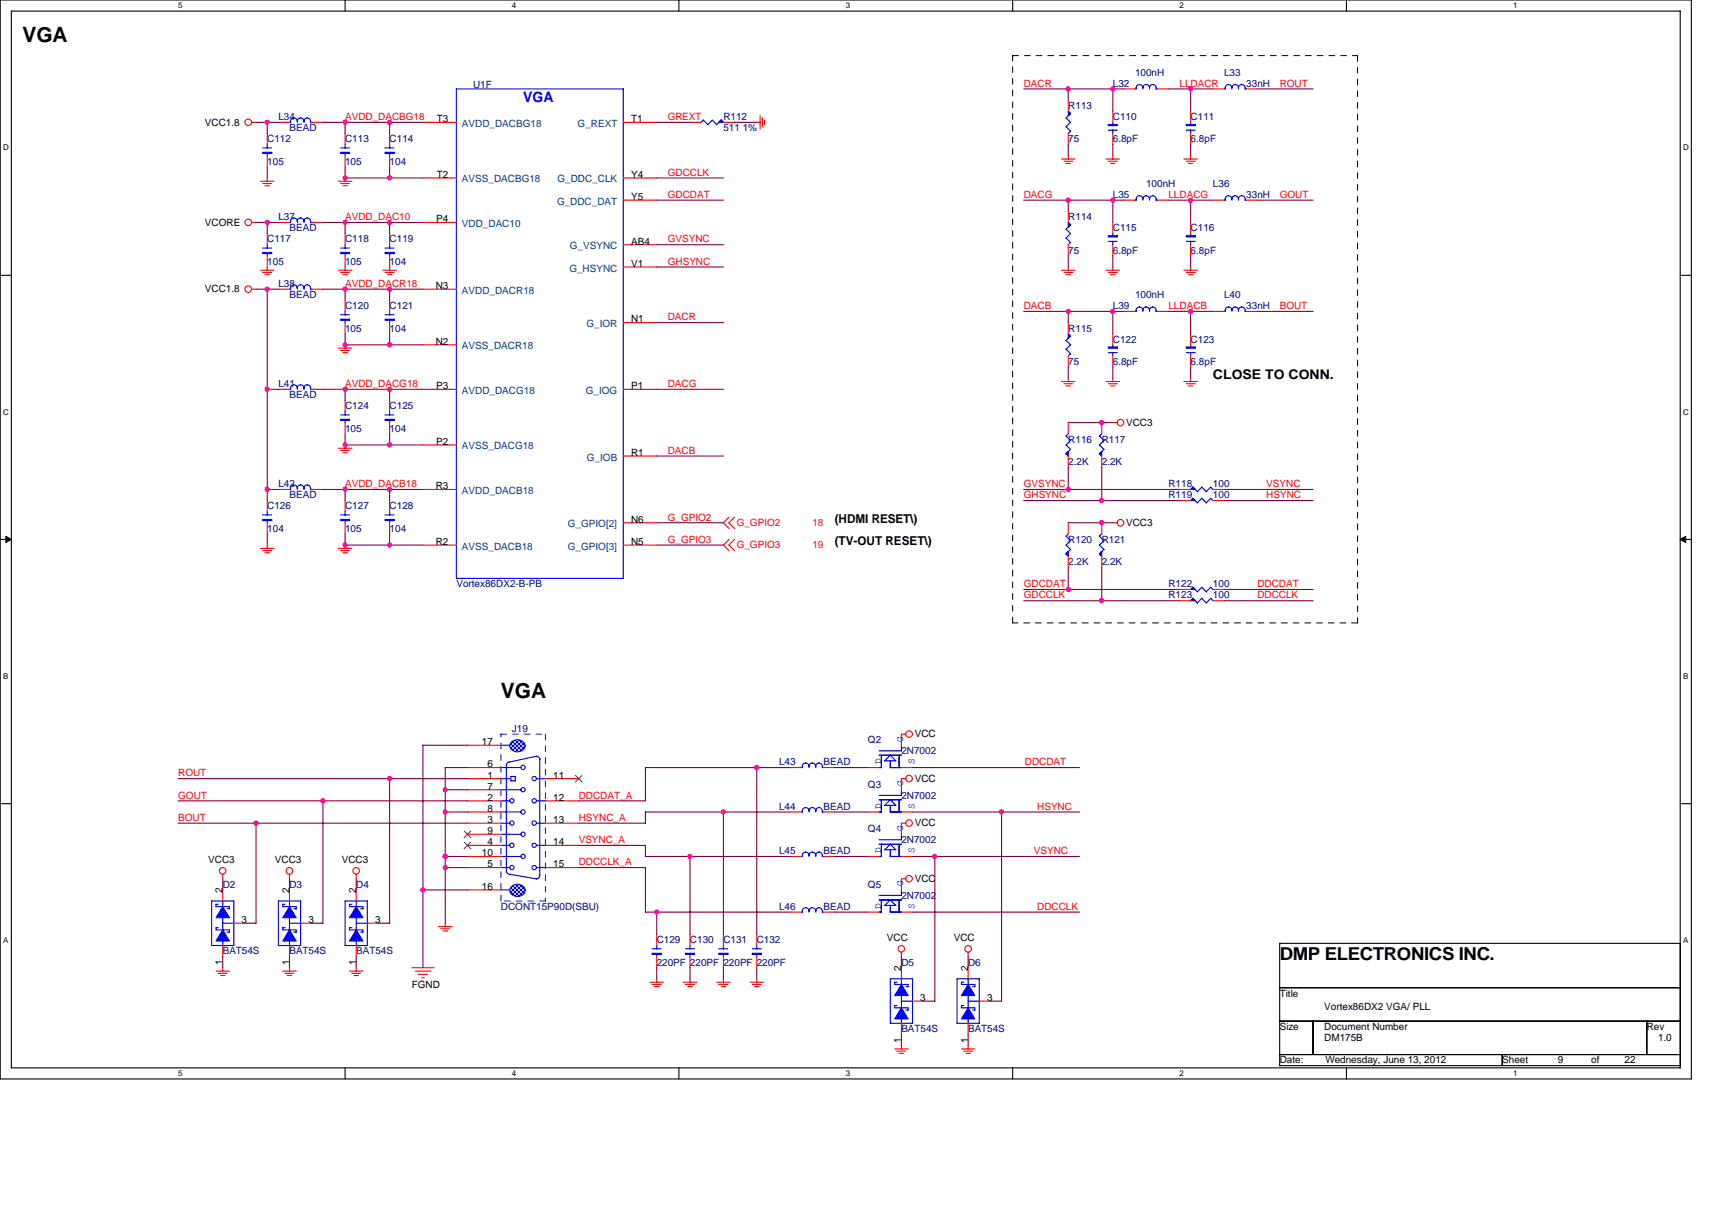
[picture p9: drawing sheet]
<svg xmlns="http://www.w3.org/2000/svg" width="297mm" height="210mm" viewBox="0 0 297 210" stroke-linecap="round" stroke-linejoin="round" font-family="sans-serif">
<path d="M0 0h293.5v187.2h-293.5zM2 1.9h289.5v183.4h-289.5z" fill="none" stroke="#000" stroke-width=".19"/>
<g fill="#fff">
<path d="M30.9 .2h.8v1.6h-.8z"/>
<path d="M30.9 185.5h.8v1.6h-.8z"/>
</g>
<path d="M59.9 0v1.9M59.9 185.3v1.9" fill="none" stroke="#000" stroke-width=".19"/>
<g fill="#fff">
<path d="M88.8 .2h.8v1.6h-.8z"/>
<path d="M88.8 185.5h.8v1.6h-.8z"/>
</g>
<path d="M117.8 0v1.9M117.8 185.3v1.9" fill="none" stroke="#000" stroke-width=".19"/>
<g fill="#fff">
<path d="M146.7 .2h.8v1.6h-.8z"/>
<path d="M146.7 185.5h.8v1.6h-.8z"/>
</g>
<path d="M175.7 0v1.9M175.7 185.3v1.9" fill="none" stroke="#000" stroke-width=".19"/>
<g fill="#fff">
<path d="M204.7 .2h.7v1.6h-.7z"/>
<path d="M204.7 185.5h.7v1.6h-.7z"/>
</g>
<path d="M233.6 0v1.9M233.6 185.3v1.9" fill="none" stroke="#000" stroke-width=".19"/>
<g fill="#fff">
<path d="M262.6 .2h.7v1.6h-.7z"/>
<path d="M262.6 185.5h.7v1.6h-.7z"/>
<path d="M.5 24.8h1v1.6h-1z"/>
<path d="M292 24.8h1v1.6h-1z"/>
<path d="M.5 70.7h1v1.5h-1z"/>
<path d="M292 70.7h1v1.5h-1z"/>
</g>
<path d="M0 47.8h2M291.5 47.8h2" fill="none" stroke="#000" stroke-width=".19"/>
<g fill="#fff">
<path d="M.5 116.5h.9v1.6h-.9z"/>
<path d="M292 116.5h.9v1.6h-.9z"/>
</g>
<path d="M0 93.6h2M291.5 93.6h2" fill="none" stroke="#000" stroke-width=".19"/>
<path d="M1 93.1l1 .5-1 .5zM291.5 93.6l1-.5v1z" fill="#000" stroke="#000" stroke-width=".17"/>
<g fill="#fff">
<path d="M.5 162.4h.9v1.5h-.9z"/>
<path d="M292 162.4h.9v1.5h-.9z"/>
</g>
<path d="M0 139.5h2M291.5 139.5h2M222 163.7h69.5v21.2h-69.5zM222 171.4h69.5M222 177.2h69.5M227.8 177.2v5.8M285.7 177.2v5.8M222 183h69.5M260.6 183v1.9" fill="none" stroke="#000" stroke-width=".19"/>
<path d="M175.7 9.7h59.8M235.5 9.7v98.4M175.7 108.1v-98.4M235.5 108.1h-59.8" fill="none" stroke="#000" stroke-width=".17" stroke-dasharray="1 1 1 1 1 1 1 1"/>
<g fill="none" stroke="#f00" stroke-width=".19">
<path d="M185.4 17.4v1.9M193.1 19.3v1.9M195 15.4h1.9M200.8 15.4h1.9M206.6 19.3v1.9M210.5 15.4h1.9M216.2 15.4h2M43.7 38.6h.7M43.7 21.2h.7M45.2 31.5h2.3M45.6 31.9h1.5M46 32.2h.8"/>
<path d="M46.4 23.2v1.9M46.4 27v2M46.4 30.9v.6M48.3 38.6h1.9M48.3 21.2h1.9M54.1 38.6h1.9M54.1 21.2h1.9M58.7 31.5h2.4M59.1 31.9h1.5M59.5 32.2h.8M59.9 23.2v1.9M59.9 27v2"/>
<path d="M59.9 30.9v.6M67.6 23.2v1.9M67.6 27v2M73.4 38.6h5.8M73.4 21.2h5.8M73.4 30.9h5.8M108.1 21.2h5.8M108.1 34.7h5.8M108.1 30.9h5.8M119.7 21.2h1.9M125.5 21.2h1.9M131.3 21.2h.6"/>
<path d="M131.9 20.1v2.3M132.3 20.4v1.6M132.6 20.8v.8M184.2 27.6h2.3M184.6 28h1.5M185 28.4h.7M185.4 23.2v1.9M185.4 27v.6M185.4 36.7v1.9M191.9 27.6h2.3M192.3 28h1.6M192.7 28.4h.8"/>
<path d="M193.1 23.2v1.9M193.1 27v.6M193.1 38.6v1.9M195 34.7h1.9M200.8 34.7h1.9M205.4 27.6h2.3M205.8 28h1.6M206.2 28.4h.8M206.6 23.2v1.9M206.6 27v.6M206.6 38.6v1.9M210.5 34.7h1.9"/>
<path d="M216.2 34.7h2M43.7 50.2h.7M45.2 46.9h2.3M45.6 47.3h1.5M46 47.7h.8M46.4 40.5v2M46.4 44.4v2.5M48.3 50.2h1.9M54.1 50.2h1.9M58.7 46.9h2.4M59.1 47.3h1.5M59.5 47.7h.8"/>
<path d="M59.9 40.5v2M59.9 44.4v2.5M59.9 52.1v1.9M59.9 56v1.9M59.9 59.8v.6M66.4 46.9h2.4M66.8 47.3h1.6M67.2 47.7h.8M67.6 40.5v2M67.6 44.4v2.5M67.6 52.1v1.9M67.6 56v1.9"/>
<path d="M73.4 50.2h5.8M73.4 59.8h5.8M108.1 42.5h5.8M108.1 46.3h5.8M108.1 56h5.8M184.2 46.9h2.3M184.6 47.3h1.5M185 47.7h.7M185.4 42.5v1.9M185.4 46.3v.6M185.4 56v1.9M191.9 46.9h2.3"/>
<path d="M192.3 47.3h1.6M192.7 47.7h.8M193.1 42.5v1.9M193.1 46.3v.6M193.1 57.9v1.9M195 54h1.9M200.8 54h1.9M205.4 46.9h2.3M205.8 47.3h1.6M206.2 47.7h.8M206.6 42.5v1.9M206.6 46.3v.6"/>
<path d="M206.6 57.9v1.9M210.5 54h1.9M216.2 54h2M48.3 67.6h1.9M54.1 67.6h1.9M58.7 60.4h2.4M58.7 77.8h2.4M59.1 60.8h1.5M59.1 78.2h1.5M59.5 61.2h.8M59.5 78.6h.8M59.9 69.5v1.9"/>
<path d="M59.9 73.3v2M59.9 77.2v.6M67.6 69.5v1.9M67.6 73.3v2M73.4 67.6h5.8M73.4 77.2h5.8M108.1 67.6h5.8M108.1 79.1h5.8M184.2 66.2h2.3M184.6 66.6h1.5M185 67h.7M185.4 61.8v1.9"/>
<path d="M185.4 65.6v.6M185.4 73.3v2M185.4 79.1v2M191.2 73.3v2M191.2 79.1v2M191.9 66.2h2.3M192.3 66.6h1.6M192.7 67h.8M193.1 73.3h.7M193.1 61.8v1.9M193.1 65.6v.6M205.4 66.2h2.3"/>
<path d="M205.8 66.6h1.6M206.2 67h.8M206.6 61.8v1.9M206.6 65.6v.6M45.2 95.2h2.3M45.6 95.5h1.5M46 95.9h.8M46.4 86.9v1.9M46.4 90.7v1.9M46.4 94.6v.6M48.3 84.9h1.9M54.1 84.9h1.9"/>
<path d="M58.7 95.2h2.4M59.1 95.5h1.5M59.5 95.9h.8M59.9 86.9v1.9M59.9 90.7v1.9M59.9 94.6v.6M67.6 86.9v1.9M67.6 90.7v1.9M73.4 84.9h5.8M73.4 94.6h5.8M108.1 90.7h5.8M108.1 94.6h5.8"/>
<path d="M126.5 89.7l-1 1 1 1M126.5 93.6l-1 1 1 1M127.5 89.7l-1 1 1 1M127.5 93.6l-1 1 1 1M185.4 90.7v1.9M185.4 96.5v1.9M191.2 90.7v1.9M191.2 96.5v1.9M193.1 90.7h.7M204.7 84.9h1.9M204.7 86.9h1.9M210.5 84.9h1.9"/>
<path d="M210.5 86.9h1.9M204.7 102.3h1.9M204.7 104.2h1.9M210.5 102.3h1.9M210.5 104.2h1.9M81.1 135.1h5.8M81.1 133.2h5.8M81.1 129.3h5.8M81.1 137.1h5.8M81.1 139h5.8M94.6 135.1h5.8M94.6 139h5.8"/>
<path d="M137.1 133.2h1.9M142.9 133.2h1.9M150.6 133.2h1.9M156.4 127.4h.8M156.4 135.1h.8M156.4 127.4v1.9M156.4 135.1v2M156.4 133.2h1.9M38.6 151.7v.8M38.6 154.4v2M50.2 151.7v.8M50.2 154.4v2"/>
<path d="M61.8 151.7v.8M61.8 154.4v2M81.1 142.9h5.8M81.1 140.9h5.8M81.1 144.8h5.8M81.1 146.7h5.8M81.1 148.6h5.8M81.1 154.4h5.8M81.1 150.6h5.8M94.6 142.9h5.8M94.6 146.7h5.8M94.6 150.6h5.8"/>
<path d="M137.1 140.9h1.9M137.1 158.3h1.9M137.1 148.6h1.9M142.9 140.9h1.9M142.9 158.3h1.9M142.9 148.6h1.9M150.6 140.9h1.9M150.6 158.3h1.9M150.6 148.6h1.9M156.4 142.9h.8M156.4 152.5h.8M156.4 142.9v1.9"/>
<path d="M156.4 152.5v1.9M156.4 140.9h1.9M156.4 158.3h1.9M156.4 148.6h1.9M37.5 168.5h2.3M37.8 168.9h1.6M38.3 169.3h.7M38.6 164.1v1.9M38.6 167.9v.7M40.6 160.2h1.9M49.1 168.5h2.3M49.4 168.9h1.6"/>
<path d="M49.8 169.3h.8M50.2 164.1v1.9M50.2 167.9v.7M52.2 160.2h1.9M60.6 168.5h2.4M61 168.9h1.6M61.4 169.3h.8M61.8 164.1v1.9M61.8 167.9v.7M63.7 160.2h2M71.5 167.9h3.9M72 168.5h2.8"/>
<path d="M72.6 169.1h1.6M73.2 169.7h.4M76.1 160.8h2.3M76.5 161.2h1.5M76.9 161.6h.8M77.3 160.2v.6M112.8 170.5h2.3M113.1 170.8h1.6M113.5 171.2h.8M113.9 162.2v1.9M113.9 166v1.9M113.9 169.9v.6"/>
<path d="M118.6 170.5h2.3M118.9 170.8h1.6M119.3 171.2h.8M119.7 162.2v1.9M119.7 166v1.9M119.7 169.9v.6M124.4 170.5h2.3M124.7 170.8h1.6M125.1 171.2h.8M125.5 162.2v1.9M125.5 166v1.9M125.5 169.9v.6"/>
<path d="M130.2 170.5h2.3M130.5 170.8h1.6M130.9 171.2h.8M131.3 162.2v1.9M131.3 166v1.9M131.3 169.9v.6M156.4 165.2v.8M156.4 167.9v2M156.4 177.6v1.9M158.3 173.7h1.9M168 165.2v.8M168 167.9v2"/>
<path d="M168 177.6v1.9M169.9 173.7h1.9M155.2 182h2.4M155.6 182.4h1.6M156 182.8h.8M156.4 181.5v.6M166.8 182h2.4M167.2 182.4h1.6M167.6 182.8h.8M168 181.5v.6"/>
<circle cx="43.1" cy="38.6" r=".57"/>
<circle cx="43.1" cy="21.2" r=".57"/>
<circle cx="43.1" cy="50.2" r=".57"/>
<circle cx="194.4" cy="73.3" r=".57"/>
<circle cx="194.4" cy="90.7" r=".57"/>
<circle cx="157.7" cy="135.1" r=".57"/>
<circle cx="157.7" cy="127.4" r=".57"/>
<circle cx="38.6" cy="151.1" r=".57"/>
<circle cx="50.2" cy="151.1" r=".57"/>
<circle cx="61.8" cy="151.1" r=".57"/>
<circle cx="157.7" cy="152.5" r=".57"/>
<circle cx="157.7" cy="142.8" r=".57"/>
<circle cx="156.4" cy="164.7" r=".57"/>
<circle cx="168" cy="164.7" r=".57"/>
</g>
<g fill="none" stroke="#00f" stroke-width=".19">
<path d="M79.2 15.4h28.9v85h-28.9zM185.4 19.3l.4 .4-.8 .8 .8 .8M198.3 15.2a.6 .6 0 0 0-.7-.5 .6 .6 0 0 0-.5 .8l-.2-.1M198.3 15.2a.58 .58 0 0 1 .6-.5 .58 .58 0 0 1 .5 .5M198.3 15.2v.2M199.4 15.2a.59 .59 0 0 1 .8-.5 .59 .59 0 0 1 .4 .8M199.4 15.2v.3M200.6 15.4h.2M213.7 15.2a.6 .6 0 0 0-.7-.5 .6 .6 0 0 0-.4 .8l-.2-.1M213.7 15.2a.57 .57 0 0 1 .6-.5 .57 .57 0 0 1 .6 .5M213.7 15.2v.2M214.9 15.2a.6 .6 0 0 1 .7-.5 .6 .6 0 0 1 .4 .8"/>
<path d="M214.9 15.2v.3M216 15.4h.2M45.6 25.7h1.5M46.4 25.1v.6M46.4 26.6v.5M50.2 38.6h.2M50.2 21.2h.2M50.4 38.4a.58 .58 0 0 1 .6-.6 .58 .58 0 0 1 .6 .6M50.4 38.4v.2M51.6 38.4a.58 .58 0 0 1 .6-.6 .58 .58 0 0 1 .5 .6 .57 .57 0 0 1 .6-.6 .57 .57 0 0 1 .6 .6M51.6 21a.6 .6 0 0 0-.7-.5 .6 .6 0 0 0-.5 .8M51.6 21a.58 .58 0 0 1 .6-.5 .58 .58 0 0 1 .5 .5"/>
<path d="M51.6 21v.2M51.6 38.4v.2M52.7 21a.59 .59 0 0 1 .7-.5 .59 .59 0 0 1 .5 .8M52.7 21v.3M52.7 38.4v.2M53.9 38.6h.2M53.9 21.2h.2M53.9 38.4v.2M59.1 25.7h1.5M59.9 25.1v.6M59.9 26.6v.5M66.8 25.7h1.6"/>
<path d="M67.6 25.1v.6M67.6 26.6v.5M122 20.8l.8 .8M122 20.8l-.4 .5M123.6 20.8l.8 .8M123.6 20.8l-.8 .8M125.1 20.8l.4 .4M125.1 20.8l-.8 .8M185 22l.8 .8M185.4 38.6l.4 .4-.8 .8 .8 .8M185.7 21.2l-.7 .8M185.7 22.8l-.4 .4"/>
<path d="M192.3 22.6h1.6M193.1 21.2v.4M193.1 22.6v.6M198.3 34.5a.6 .6 0 0 0-.7-.5 .6 .6 0 0 0-.5 .8l-.2-.1M198.3 34.5a.58 .58 0 0 1 .6-.5 .58 .58 0 0 1 .5 .5M198.3 34.5v.2M199.4 34.5a.59 .59 0 0 1 .8-.5 .59 .59 0 0 1 .4 .8M199.4 34.5v.3M200.6 34.7h.2M205.8 22.6h1.6M206.6 21.2v.4M206.6 22.6v.6"/>
<path d="M213.7 34.5a.6 .6 0 0 0-.7-.5 .6 .6 0 0 0-.4 .8l-.2-.1M213.7 34.5a.57 .57 0 0 1 .6-.5 .57 .57 0 0 1 .6 .5M213.7 34.5v.2M214.9 34.5a.6 .6 0 0 1 .7-.5 .6 .6 0 0 1 .4 .8M214.9 34.5v.3M216 34.7h.2M45.6 43.1h1.5M46.4 42.5v.6M46.4 44v.4M50.4 50a.58 .58 0 0 1 .6-.6 .58 .58 0 0 1 .6 .6M50.4 50v.2h-.2M51.6 50a.58 .58 0 0 1 .6-.6 .58 .58 0 0 1 .5 .6 .57 .57 0 0 1 .6-.6 .57 .57 0 0 1 .6 .6"/>
<path d="M51.6 50v.2M52.7 50v.2M53.9 50v.2h.2M59.1 43.1h1.5M59.1 54.6h1.5M59.9 42.5v.6M59.9 44v.4M59.9 54v.7M59.9 55.6v.4M66.8 43.1h1.6M66.8 54.6h1.6M67.6 42.5v.6"/>
<path d="M67.6 44v.4M67.6 54v.7M67.6 55.6v.4M185 41.3l.8 .8M185.4 57.9l.4 .4-.8 .8 .8 .8-.8 .7M185.7 40.5l-.7 .8M185.7 42.1l-.4 .4M192.3 41.9h1.6M193.1 40.5v.4M193.1 41.9v.6M193.1 59.8v.4M198.3 53.8a.6 .6 0 0 0-.7-.5 .6 .6 0 0 0-.5 .8l-.2-.1"/>
<path d="M198.3 53.8a.58 .58 0 0 1 .6-.5 .58 .58 0 0 1 .5 .5M198.3 53.8v.2M199.4 53.8a.59 .59 0 0 1 .8-.5 .59 .59 0 0 1 .4 .8M199.4 53.8v.3M200.6 54h.2M205.8 41.9h1.6M206.6 40.5v.4M206.6 41.9v.6M206.6 59.8v.4M213.7 53.8a.6 .6 0 0 0-.7-.5 .6 .6 0 0 0-.4 .8l-.2-.1M213.7 53.8a.57 .57 0 0 1 .6-.5 .57 .57 0 0 1 .6 .5M213.7 53.8v.2"/>
<path d="M214.9 53.8a.6 .6 0 0 1 .7-.5 .6 .6 0 0 1 .4 .8M214.9 53.8v.3M216 54h.2M51.6 67.4a.6 .6 0 0 0-.7-.6 .6 .6 0 0 0-.5 .8h-.2M51.6 67.4a.58 .58 0 0 1 .6-.6 .58 .58 0 0 1 .5 .6M51.6 67.4v.2M52.7 67.4a.59 .59 0 0 1 .8-.6 .59 .59 0 0 1 .4 .8h.2M52.7 67.4v.2M59.1 72h1.5M59.9 71.4v.6M59.9 73v.4M66.8 72h1.6"/>
<path d="M67.6 71.4v.6M67.6 73v.4M185 78.7l.4 .4M185 75.6l.8 .8-.8 .8 .7 .8M185 60.6l.8 .8M185.4 75.3l-.4 .4M185.7 61.4l-.4 .4M185.8 78l-.8 .8M190.7 78.7l.5 .4M190.7 77.2l.8 .8M190.7 75.6l.9 .8-.8 .8M191.2 75.3l-.4 .4"/>
<path d="M191.6 78l-.8 .8M192.3 61.2h1.6M193.1 61.2v.6M205.8 61.2h1.6M206.6 61.2v.6M45.6 89.4h1.5M46.4 88.8v.6M46.4 90.3v.4M50.2 84.9h.2M51.6 84.7a.6 .6 0 0 0-.7-.5 .6 .6 0 0 0-.5 .8M51.6 84.7a.58 .58 0 0 1 .6-.5 .58 .58 0 0 1 .5 .5M51.6 84.7v.2"/>
<path d="M52.7 84.7a.59 .59 0 0 1 .8-.5 .59 .59 0 0 1 .4 .8M52.7 84.7v.3M53.9 84.9h.2M59.1 89.4h1.5M59.9 88.8v.6M59.9 90.3v.4M66.8 89.4h1.6M67.6 88.8v.6M67.6 90.3v.4M185 94.6l.8 .7-.8 .8 .4 .4M185.4 92.6l-.4 .4 .7 .8M185.8 93.8l-.8 .8"/>
<path d="M190.7 96.1l.5 .4M190.7 94.6l.9 .7-.8 .8M190.7 93l.8 .8M191.2 92.6l-.4 .4M191.6 93.8l-.8 .8M207 84.5l.8 .8M207 86.5l.8 .8M207 84.5l-.4 .4M207 86.5l-.4 .4M208.5 84.5l.8 .8M208.5 86.5l.8 .8M208.5 84.5l-.8 .8"/>
<path d="M208.5 86.5l-.8 .7M210.1 86.5l.4 .4M210.1 86.5l-.8 .7M210.5 85l-.4-.5-.8 .8M207 101.9l.8 .8M207 103.8l.8 .8M207 101.9l-.4 .4M207 103.8l-.4 .4M208.5 101.9l.8 .8M208.5 103.8l.8 .8M208.5 101.9l-.8 .8M208.5 103.8l-.8 .8"/>
<path d="M210.1 101.9l.4 .4M210.1 101.9l-.8 .8M210.5 104.3l-.4-.5-.8 .8M86.9 129.3h1.6M86.9 133.2h3.5M86.9 139h1.6M86.9 137.1h3.5M86.9 135.1h1.6M87.9 132.8v18.4M88.6 134.7h.8v.8h-.8zM93.1 131.3a.59 .59 0 0 1 .6 .5M93.1 139h1.5"/>
<path d="M93.1 135.1h1.5M93.1 131.2l-5 1.1-.2 .5M93.7 131.6v20.3a.61 .61 0 0 1-.6 .6M139.2 133a.58 .58 0 0 1 .6-.6 .58 .58 0 0 1 .6 .6M139.2 133v.2h-.2M140.4 133a.58 .58 0 0 1 .6-.6 .58 .58 0 0 1 .5 .6 .57 .57 0 0 1 .6-.6 .57 .57 0 0 1 .6 .6M140.4 133v.2M141.5 133v.2M142.7 133v.2h.2M152.5 138h3.9M152.5 138.8h3.9M152.5 131.1h3.9"/>
<path d="M152.9 131v2.2h-.4M152.9 138.8v2.1h-.4M153.5 139.8h1.9M153.5 132h1.9M154.4 138.8l1 1M154.4 131l1 1M154.5 132v1.2h1.9M154.5 139.8v1.1M154.5 138.8l-1 1M154.5 131.1l-1 1M156 131.1v2.1M156 138.8v2.1"/>
<path d="M156.4 129.3v1h-3.9M156.4 137.1v.9M36.7 156.4h3.9v7.7h-3.9zM37.5 156.9v.4h2.3v.4h-.4M37.5 156.9h.4M38.6 156.3v1M38.6 158.3v3.9M48.3 156.4h3.9v7.7h-3.9zM49.1 156.9l-.1 .4h2.4v.4h-.4M49.1 156.9h.4M50.2 156.3v1M50.2 158.3v3.9"/>
<path d="M59.9 156.4h3.8v7.7h-3.8zM60.6 156.9v.4h2.4v.4h-.4M60.6 156.9h.5M61.8 156.3v1M61.8 158.3v3.9M86.9 154.4h1.6M86.9 150.6h1.6M86.9 140.9h3.5M86.9 148.6h3.5M86.9 146.7h1.6M86.9 144.8h3.5M86.9 142.9h1.6"/>
<path d="M87.9 151.1a.59 .59 0 0 0 .5 .6l4.7 .8M93.1 146.7h1.5M93.1 142.9h1.5M93.1 150.6h1.5M139 140.9h.2M139 158.3h.2M139.2 158.1a.58 .58 0 0 1 .6-.6 .58 .58 0 0 1 .6 .6M139.2 158.1v.2M140.4 158.1a.58 .58 0 0 1 .6-.6 .58 .58 0 0 1 .5 .6 .57 .57 0 0 1 .6-.6 .57 .57 0 0 1 .6 .6M140.4 140.7a.6 .6 0 0 0-.7-.5 .6 .6 0 0 0-.5 .7M140.4 140.7a.58 .58 0 0 1 .6-.6 .58 .58 0 0 1 .5 .6M140.4 148.4a.6 .6 0 0 0-.7-.5 .6 .6 0 0 0-.5 .8l-.2-.1"/>
<path d="M140.4 148.4a.58 .58 0 0 1 .6-.5 .58 .58 0 0 1 .5 .5M140.4 140.7v.2M140.4 148.4v.2M140.4 158.1v.2M141.5 140.7a.59 .59 0 0 1 .7-.5 .59 .59 0 0 1 .5 .7M141.5 148.4a.59 .59 0 0 1 .7-.5 .59 .59 0 0 1 .5 .8l.2-.1M141.5 140.7v.2M141.5 148.4v.3M141.5 158.1v.2M142.7 140.9h.2M142.7 158.3h.2M142.7 158.1v.2"/>
<path d="M152.5 155.4h3.9M152.5 156.2h3.9M152.5 146.5h3.9M152.9 146.5v2.1h-.4M152.9 156.1v2.2h-.4M153.5 157.1h1.9M153.5 147.5h1.9M154.4 146.5l1 1M154.5 140.9h1.9M154.5 147.5v1.2l1.9-.1M154.5 157.1v1.2M154.5 158.3h1.9"/>
<path d="M154.5 146.5l-1 1M155.4 157.1l-.9-.9-1 .9M156 146.5v2.2M156 156.2v2.1M156.4 144.8v1l-3.9-.1M156.4 154.4v1M37.5 161v.4h2.3v.4M37.5 161h.4M38.6 160.2h2M38.6 163.3v.8M39.4 161.8h.4M49.1 161l-.1 .4h2.4v.4"/>
<path d="M49.1 161h.4M50.2 163.3v.8M50.2 160.2h2M51 161.8h.4M60.6 161v.4h2.4v.4M60.6 161h.5M61.8 160.2h2M61.8 163.3v.8M62.6 161.8h.4M113.1 164.7h1.6M113.9 164.1v.6M113.9 165.6v.4"/>
<path d="M118.9 164.7h1.6M119.7 164.1v.6M119.7 165.6v.4M124.7 164.7h1.6M125.5 164.1v.6M125.5 165.6v.4M130.5 164.7h1.6M131.3 164.1v.6M131.3 165.6v.4M154.5 169.9h3.8v7.7h-3.8zM155.2 170.8h2.4v.4M155.2 174.9h2.4v.4h-.5"/>
<path d="M155.2 170.5h.5M155.2 174.5h.5M155.2 170.4v.4M155.2 174.5v.4M156.4 173.7h1.9M156.4 169.8v1M156.4 171.8v3.9M156.4 176.8v.8M157.1 171.2h.5M166 169.9h3.9v7.7h-3.9zM166.8 170.8h2.3v.4M166.8 174.9h2.3v.4h-.4"/>
<path d="M166.8 170.4v.4M166.8 174.5v.4M166.8 170.5h.4M166.8 174.5h.4M168 169.8v1M168 171.8v3.9M168 176.8v.8M168 173.7h1.9M168.7 171.2h.4"/>
<circle cx="88.8" cy="139" r=".38"/>
<circle cx="90.7" cy="133.2" r=".38"/>
<circle cx="90.7" cy="137" r=".38"/>
<circle cx="92.7" cy="139" r=".38"/>
<circle cx="92.7" cy="135.1" r=".38"/>
<circle cx="88.8" cy="142.8" r=".38"/>
<circle cx="88.8" cy="150.6" r=".38"/>
<circle cx="88.8" cy="146.7" r=".38"/>
<circle cx="90.7" cy="140.9" r=".38"/>
<circle cx="90.7" cy="144.8" r=".38"/>
<circle cx="90.7" cy="148.6" r=".38"/>
<circle cx="92.7" cy="142.8" r=".38"/>
<circle cx="92.7" cy="150.6" r=".38"/>
<circle cx="92.7" cy="146.7" r=".38"/>
</g>
<g fill="#00f" stroke="#00f" stroke-width=".19">
<path d="M185.4 95.7v.8l-.4-.4z" fill-rule="evenodd"/>
<path d="M168 170.8l1.1 2h-2.3z" fill-rule="evenodd"/>
<path d="M168 174.9l1.1 1.9h-2.3z" fill-rule="evenodd"/>
<path d="M119 165.4v.2h1.5v-.2z" fill-rule="evenodd"/>
<path d="M156.4 170.8l1.2 2h-2.4z" fill-rule="evenodd"/>
<path d="M156.4 174.9l1.2 1.9h-2.4z" fill-rule="evenodd"/>
<path d="M185 78.8l.4-.4v.7l-.4-.3 .4-.4z" fill-rule="evenodd"/>
<path d="M66.8 72.8v.2h1.6v-.2z" fill-rule="evenodd"/>
<path d="M124.7 165.4v.2h1.6v-.2z" fill-rule="evenodd"/>
<path d="M205.8 21.6v.2h1.6v-.2z" fill-rule="evenodd"/>
<path d="M50.2 157.3l1.2 2h-2.3z" fill-rule="evenodd"/>
<path d="M50.2 161.4l1.2 1.9h-2.3z" fill-rule="evenodd"/>
<path d="M207 101.9l.4 .4h-.8l.4-.4 .4 .4z" fill-rule="evenodd"/>
<path d="M185.4 19.3l.3 .4-.3 .4 .3-.4-.3 .4z" fill-rule="evenodd"/>
<path d="M88.7 128.8a1.42 1.42 0 0 1 2.4 .6 1.37 1.37 0 0 1-1.3 1.1 1.37 1.37 0 0 1-1.3-1.1z" fill-rule="evenodd"/>
<path d="M88.7 153.9a1.41 1.41 0 0 1 2.4 .6 1.37 1.37 0 0 1-1.3 1.1 1.37 1.37 0 0 1-1.3-1.1z" fill-rule="evenodd"/>
<path d="M59.1 26.4v.2h1.5v-.2z" fill-rule="evenodd"/>
<path d="M113.2 165.4v.2h1.5v-.2z" fill-rule="evenodd"/>
<path d="M185.4 38.6l.3 .4-.3 .4 .3-.4-.3 .4z" fill-rule="evenodd"/>
<path d="M59.1 43.8v.2h1.5v-.2z" fill-rule="evenodd"/>
<path d="M59.1 90.1v.2h1.5v-.2z" fill-rule="evenodd"/>
<path d="M207 84.5l.4 .4h-.8l.4-.4 .4 .4z" fill-rule="evenodd"/>
<path d="M59.1 55.4v.2h1.5v-.2z" fill-rule="evenodd"/>
<path d="M66.8 26.4v.2h1.6v-.2z" fill-rule="evenodd"/>
<path d="M66.8 90.1v.2h1.6v-.2z" fill-rule="evenodd"/>
<path d="M192.3 21.6v.2h1.5v-.2z" fill-rule="evenodd"/>
<path d="M192.3 40.9v.2h1.5v-.2z" fill-rule="evenodd"/>
<path d="M205.8 60.2v.2h1.6v-.2z" fill-rule="evenodd"/>
<path d="M66.8 43.8v.2h1.6v-.2z" fill-rule="evenodd"/>
<path d="M66.8 55.4v.2h1.6v-.2z" fill-rule="evenodd"/>
<path d="M192.3 60.2v.2h1.5v-.2z" fill-rule="evenodd"/>
<path d="M45.6 90.1v.2h1.5v-.2z" fill-rule="evenodd"/>
<path d="M45.6 43.8v.2h1.5v-.2z" fill-rule="evenodd"/>
<path d="M190.8 96.1l.4-.4v.8l-.4-.4 .4-.4z" fill-rule="evenodd"/>
<path d="M207 103.8l.4 .4h-.8l.4-.4 .4 .4z" fill-rule="evenodd"/>
<path d="M38.6 157.3l1.2 2h-2.3z" fill-rule="evenodd"/>
<path d="M38.6 161.4l1.2 1.9h-2.3z" fill-rule="evenodd"/>
<path d="M190.8 78.8l.4-.4v.7l-.4-.3 .4-.4z" fill-rule="evenodd"/>
<path d="M45.6 26.4v.2h1.5v-.2z" fill-rule="evenodd"/>
<path d="M130.5 165.4v.2h1.6v-.2z" fill-rule="evenodd"/>
<path d="M124.7 21.2l.4-.4 .4 .4h-.8l.4-.4z" fill-rule="evenodd"/>
<path d="M185.4 57.9l.3 .4-.3 .4 .3-.4-.3 .4z" fill-rule="evenodd"/>
<path d="M205.8 40.9v.2h1.6v-.2z" fill-rule="evenodd"/>
<path d="M59.1 72.8v.2h1.5v-.2z" fill-rule="evenodd"/>
<path d="M61.8 157.3l1.2 2h-2.4z" fill-rule="evenodd"/>
<path d="M61.8 161.4l1.2 1.9h-2.4z" fill-rule="evenodd"/>
<path d="M206.6 86.9l.4-.4 .4 .4-.4-.4 .4 .4z" fill-rule="evenodd"/>
</g>
<path d="M86.9 127.4h7.7M94.6 127.4v29M86.9 156.4v-29M94.6 156.4h-7.7" fill="none" stroke="#00f" stroke-width=".17" stroke-dasharray="1 1 1 1 1 1 1 1"/>
<path d="M99.8 134.6l1.2 1.1M101 134.6l-1.2 1.1M80.5 144.2l1.2 1.2M80.5 146.1l1.2 1.2M81.7 144.2l-1.2 1.2M81.7 146.1l-1.2 1.2" fill="none" stroke="#804000" stroke-width=".17"/>
<g fill="none" stroke="#800040" stroke-width=".19">
<path d="M177.6 15.4h17.4M185.4 15.4v2M193.1 15.4v3.9M202.7 15.4h7.8M206.6 15.4v3.9M218.2 15.4h9.6M44.4 38.6h3.9M44.4 21.2h3.9M46.4 21.2v2M46.4 29v1.9M46.4 38.6v1.9M56 38.6h17.4"/>
<path d="M56 21.2h17.4M59.9 21.2v2M59.9 29v1.9h13.5M59.9 38.6v1.9M67.6 21.2v2M67.6 29v1.9M67.6 38.6v1.9M113.9 34.7h11.6M113.9 30.9h11.6M113.9 21.2h5.8M127.4 21.2h3.9M177.6 34.7h17.4"/>
<path d="M185.4 25.1v1.9M185.4 34.7v2M193.1 25.1v1.9M193.1 34.7v3.9M202.7 34.7h7.8M206.6 25.1v1.9M206.6 34.7v3.9M218.2 34.7h9.6M44.4 50.2h3.9M46.4 50.2v36.7M56 50.2h17.4M59.9 50.2v1.9"/>
<path d="M59.9 57.9v2l13.5-.1M67.6 50.2v1.9M67.6 57.9v2M113.9 46.3h11.6M113.9 42.5h11.6M113.9 56h11.6M177.6 54h17.4M185.4 44.4v1.9M185.4 54v2M193.1 44.4v1.9M193.1 54v3.9M202.7 54h7.8"/>
<path d="M206.6 44.4v1.9M206.6 54v3.9M218.2 54h9.6M46.4 67.6h1.9M56 67.6h17.4M59.9 77.2h13.5M59.9 67.5v2M59.9 75.3v1.9M67.6 67.5v2M67.6 75.3v1.9M113.9 67.6h11.6M113.9 79.1h11.6"/>
<path d="M185.3 73.3h7.8M185.4 63.7v1.9M193.1 63.7v1.9M206.6 63.7v1.9M46.4 84.9h1.9M46.4 92.6v2M56 84.9h17.4M59.9 84.9v2M59.9 92.6v2h13.5M67.6 84.9v2M67.6 92.6v2M113.9 90.7h11.6"/>
<path d="M113.9 94.6h11.6M177.6 84.9h27.1M177.6 86.9h27.1M185.3 90.7h7.8M185.4 81v3.9M185.4 98.4v3.9M191.2 81v5.9M191.2 98.4v5.8M212.4 84.9h15.4M212.4 86.9h15.4M177.6 104.2h27.1M177.6 102.3h27.1"/>
<path d="M212.4 102.3h15.4M212.4 104.2h15.4M30.9 139h50.2M30.9 135.1h50.2M56 139v21.2h-1.9M67.6 135.1v25.1h-1.9M73.4 129.3h7.7M73.4 129.3v38.6M77.2 137.1h3.9M77.2 133.2h3.9M77.3 133.2v27M112 133.2h25.1"/>
<path d="M112 133.2v5.8h-11.6M131.3 133.2v29M144.8 133.2h5.8M158.3 133.2h29M30.9 142.9h50.2M38.6 152.5v1.9M44.4 142.8v17.4h-1.9M50.2 152.5v1.9M61.8 152.5v1.9M73.4 154.4h7.7M77.2 150.6h3.9M77.2 148.6h3.9"/>
<path d="M77.2 140.9h3.9M100.4 142.9h11.6M100.4 146.7h11.6v2M100.4 150.6h11.6v7.7M112 148.6h25.1M112 140.9h25.1M112 158.3h25.1M112 140.9v2M113.9 158.3v3.9M119.7 148.6v13.6M125.5 140.9v21.3M144.8 148.6h5.8"/>
<path d="M144.8 140.9h5.8M144.8 158.3h5.8M158.3 148.6h29M158.3 140.9h29M158.3 158.3h29M162.2 148.6v25.1h-2M173.8 140.9v32.8h-2M38.6 166v1.9M50.2 166v1.9M61.8 166v1.9M113.9 167.9v2M119.7 167.9v2"/>
<path d="M125.5 167.9v2M131.3 167.9v2M156.4 166v1.9M156.4 179.5v2M168 166v1.9M168 179.5v2"/>
</g>
<g fill="#f0f" stroke="#f0f" stroke-width=".19">
<circle cx="206.6" cy="15.4" r=".38"/>
<circle cx="193.1" cy="15.4" r=".38"/>
<circle cx="185.3" cy="15.4" r=".38"/>
<circle cx="206.6" cy="34.7" r=".38"/>
<circle cx="193.1" cy="34.7" r=".38"/>
<circle cx="185.3" cy="34.7" r=".38"/>
<circle cx="206.6" cy="54" r=".38"/>
<circle cx="193.1" cy="54" r=".38"/>
<circle cx="185.3" cy="54" r=".38"/>
<circle cx="191.1" cy="86.9" r=".38"/>
<circle cx="191.1" cy="104.2" r=".38"/>
<circle cx="185.3" cy="102.3" r=".38"/>
<circle cx="191.1" cy="73.3" r=".38"/>
<circle cx="191.1" cy="90.7" r=".38"/>
<circle cx="185.3" cy="84.9" r=".38"/>
<circle cx="46.4" cy="38.6" r=".38"/>
<circle cx="67.6" cy="77.2" r=".38"/>
<circle cx="59.9" cy="84.9" r=".38"/>
<circle cx="46.4" cy="50.2" r=".38"/>
<circle cx="59.9" cy="77.2" r=".38"/>
<circle cx="67.6" cy="94.6" r=".38"/>
<circle cx="46.4" cy="84.9" r=".38"/>
<circle cx="59.9" cy="67.6" r=".38"/>
<circle cx="59.9" cy="94.6" r=".38"/>
<circle cx="46.4" cy="67.6" r=".38"/>
<circle cx="59.9" cy="38.6" r=".38"/>
<circle cx="67.6" cy="38.6" r=".38"/>
<circle cx="67.6" cy="50.2" r=".38"/>
<circle cx="59.9" cy="50.2" r=".38"/>
<circle cx="67.6" cy="84.9" r=".38"/>
<circle cx="67.6" cy="59.8" r=".38"/>
<circle cx="59.9" cy="59.8" r=".38"/>
<circle cx="67.6" cy="67.6" r=".38"/>
<circle cx="59.9" cy="21.2" r=".38"/>
<circle cx="67.6" cy="30.9" r=".38"/>
<circle cx="59.9" cy="30.9" r=".38"/>
<circle cx="46.4" cy="21.2" r=".38"/>
<circle cx="67.6" cy="21.2" r=".38"/>
<circle cx="44.4" cy="142.8" r=".38"/>
<circle cx="56" cy="139" r=".38"/>
<circle cx="67.6" cy="135.1" r=".38"/>
<circle cx="77.2" cy="150.6" r=".38"/>
<circle cx="77.2" cy="148.6" r=".38"/>
<circle cx="77.2" cy="140.9" r=".38"/>
<circle cx="77.2" cy="137" r=".38"/>
<circle cx="73.4" cy="154.4" r=".38"/>
<circle cx="162.2" cy="148.6" r=".38"/>
<circle cx="173.8" cy="140.9" r=".38"/>
<circle cx="131.3" cy="133.2" r=".38"/>
<circle cx="125.5" cy="140.9" r=".38"/>
<circle cx="119.7" cy="148.6" r=".38"/>
<circle cx="113.9" cy="158.3" r=".38"/>
</g>
<g font-size="3.7">
<text x="3.9" y="7.2">VGA</text>
<text x="86.9" y="121.1">VGA</text>
</g>
<text font-size="3.1" x="222" y="166.6">DMP ELECTRONICS INC.</text>
<text font-size="2.5" fill="#00f" x="90.8" y="17.8">VGA</text>
<text font-size="2.3" x="210.5" y="65.8">CLOSE TO CONN.</text>
<g font-size="2.1">
<text x="144.8" y="90.8">(HDMI RESET\)</text>
<text x="144.8" y="94.6">(TV-OUT RESET\)</text>
</g>
<g font-size="1.7" fill="#000080">
<text x="82.1" y="15.2">U1F</text>
<text x="193.1" y="15">L32</text>
<text x="196.9" y="13.1">100nH</text>
<text x="212.4" y="13.1">L33</text>
<text x="216.2" y="15">33nH</text>
<text x="48.3" y="20.8">L34</text>
<text x="50.2" y="22.8">BEAD</text>
<text x="125.5" y="20.8">R112</text>
<text x="125.5" y="22.8">511 1%</text>
<text x="185.4" y="18.9">R113</text>
<text x="193.1" y="20.8">C110</text>
<text x="206.6" y="20.8">C111</text>
<text x="46.4" y="24.7">C112</text>
<text x="46.4" y="28.6">105</text>
<text x="59.9" y="24.7">C113</text>
<text x="59.9" y="28.6">105</text>
<text x="67.6" y="24.7">C114</text>
<text x="67.6" y="28.6">104</text>
<text x="185.4" y="24.7">75</text>
<text x="193.1" y="24.7">6.8pF</text>
<text x="206.6" y="24.7">6.8pF</text>
<text x="193.1" y="34.4">L35</text>
<text x="198.9" y="32.4">100nH</text>
<text x="210.5" y="32.4">L36</text>
<text x="216.2" y="34.4">33nH</text>
<text x="48.3" y="38.2">L37</text>
<text x="50.2" y="40.2">BEAD</text>
<text x="185.4" y="38.2">R114</text>
<text x="193.1" y="40.2">C115</text>
<text x="206.6" y="40.2">C116</text>
<text x="46.4" y="42.1">C117</text>
<text x="46.4" y="45.9">105</text>
<text x="59.9" y="42.1">C118</text>
<text x="59.9" y="45.9">105</text>
<text x="67.6" y="42.1">C119</text>
<text x="67.6" y="45.9">104</text>
<text x="185.4" y="44">75</text>
<text x="193.1" y="44">6.8pF</text>
<text x="206.6" y="44">6.8pF</text>
<text x="48.3" y="49.8">L38</text>
<text x="50.2" y="51.7">BEAD</text>
<text x="59.9" y="53.7">C120</text>
<text x="67.6" y="53.7">C121</text>
<text x="193.1" y="53.7">L39</text>
<text x="196.9" y="51.7">100nH</text>
<text x="212.4" y="51.7">L40</text>
<text x="216.2" y="53.7">33nH</text>
<text x="59.9" y="57.5">105</text>
<text x="67.6" y="57.5">104</text>
<text x="185.4" y="57.5">R115</text>
<text x="193.1" y="59.5">C122</text>
<text x="206.6" y="59.5">C123</text>
<text x="185.4" y="63.3">75</text>
<text x="193.1" y="63.3">6.8pF</text>
<text x="206.6" y="63.3">6.8pF</text>
<text x="48.3" y="67.2">L41</text>
<text x="50.2" y="69.1">BEAD</text>
<text x="59.9" y="71">C124</text>
<text x="67.6" y="71">C125</text>
<text x="59.9" y="74.9">105</text>
<text x="67.6" y="74.9">104</text>
<text x="185.4" y="76.8">R116</text>
<text x="191.2" y="76.8">R117</text>
<text x="185.4" y="80.7">2.2K</text>
<text x="191.2" y="80.7">2.2K</text>
<text x="46.4" y="88.4">C126</text>
<text x="48.3" y="84.5">L42</text>
<text x="50.2" y="86.5">BEAD</text>
<text x="59.9" y="88.4">C127</text>
<text x="67.6" y="88.4">C128</text>
<text x="202.7" y="84.5">R118</text>
<text x="202.7" y="86.5">R119</text>
<text x="210.5" y="84.5">100</text>
<text x="210.5" y="86.5">100</text>
<text x="46.4" y="92.3">104</text>
<text x="59.9" y="92.3">105</text>
<text x="67.6" y="92.3">104</text>
<text x="185.4" y="94.2">R120</text>
<text x="191.2" y="94.2">R121</text>
<text x="79.2" y="101.9">Vortex86DX2-B-PB</text>
<text x="185.4" y="98.1">2.2K</text>
<text x="191.2" y="98.1">2.2K</text>
<text x="202.7" y="101.9">R122</text>
<text x="210.5" y="101.9">100</text>
<text x="202.7" y="103.8">R123</text>
<text x="210.5" y="103.8">100</text>
<text x="88.8" y="127">J19</text>
<text x="150.6" y="128.9">Q2</text>
<text x="156.4" y="130.9">2N7002</text>
<text x="135.2" y="132.8">L43</text>
<text x="142.9" y="132.8">BEAD</text>
<text x="150.6" y="136.7">Q3</text>
<text x="135.2" y="140.5">L44</text>
<text x="142.9" y="140.5">BEAD</text>
<text x="156.4" y="138.6">2N7002</text>
<text x="135.2" y="148.3">L45</text>
<text x="142.9" y="148.3">BEAD</text>
<text x="150.6" y="144.4">Q4</text>
<text x="156.4" y="146.3">2N7002</text>
<text x="38.6" y="154.1">D2</text>
<text x="50.2" y="154.1">D3</text>
<text x="61.8" y="154.1">D4</text>
<text x="150.6" y="154.1">Q5</text>
<text x="156.4" y="156">2N7002</text>
<text x="86.9" y="157.9">DCONT15P90D(SBU)</text>
<text x="135.2" y="157.9">L46</text>
<text x="142.9" y="157.9">BEAD</text>
<text x="38.6" y="165.6">BAT54S</text>
<text x="50.2" y="165.6">BAT54S</text>
<text x="61.8" y="165.6">BAT54S</text>
<text x="113.9" y="163.7">C129</text>
<text x="113.9" y="167.6">220PF 220PF 220PF 220PF</text>
<text x="119.7" y="163.7">C130</text>
<text x="125.5" y="163.7">C131</text>
<text x="131.3" y="163.7">C132</text>
<text x="156.4" y="167.6">D5</text>
<text x="168" y="167.6">D6</text>
<text x="156.4" y="179.1">BAT54S</text>
<text x="168" y="179.1">BAT54S</text>
</g>
<g font-size="1.7" fill="#f00">
<text x="177.6" y="15">DACR</text>
<text x="204.7" y="15">LLDACR</text>
<text x="222" y="15">ROUT</text>
<text x="59.9" y="20.8">AVDD_DACBG18</text>
<text x="115.9" y="20.8">GREXT</text>
<text x="115.9" y="34.4">GDCDAT</text>
<text x="115.9" y="30.5">GDCCLK</text>
<text x="177.6" y="34.4">DACG</text>
<text x="202.7" y="34.4">LLDACG</text>
<text x="222" y="34.4">GOUT</text>
<text x="59.9" y="38.2">AVDD_DAC10</text>
<text x="115.9" y="45.9">GHSYNC</text>
<text x="115.9" y="42.1">GVSYNC</text>
<text x="59.9" y="49.8">AVDD_DACR18</text>
<text x="177.6" y="53.7">DACB</text>
<text x="202.7" y="53.7">LLDACB</text>
<text x="222" y="53.7">BOUT</text>
<text x="115.9" y="55.6">DACR</text>
<text x="59.9" y="67.2">AVDD_DACG18</text>
<text x="115.9" y="67.2">DACG</text>
<text x="115.9" y="78.8">DACB</text>
<text x="59.9" y="84.5">AVDD_DACB18</text>
<text x="177.6" y="84.5">GVSYNC</text>
<text x="177.6" y="86.5">GHSYNC</text>
<text x="219.7" y="84.5">VSYNC</text>
<text x="219.7" y="86.5">HSYNC</text>
<text x="115.9" y="90.3">G_GPIO2</text>
<text x="115.9" y="94.2">G_GPIO3</text>
<text x="127.8" y="91.3">G_GPIO2</text>
<text x="127.8" y="95.2">G_GPIO3</text>
<text x="140.9" y="91.3">18</text>
<text x="140.9" y="95.2">19</text>
<text x="177.6" y="101.9">GDCDAT</text>
<text x="218.2" y="101.9">DDCDAT</text>
<text x="177.6" y="103.8">GDCCLK</text>
<text x="218.2" y="103.8">DDCCLK</text>
<text x="30.9" y="134.7">ROUT</text>
<text x="177.8" y="132.8">DDCDAT</text>
<text x="30.9" y="138.6">GOUT</text>
<text x="30.9" y="142.5">BOUT</text>
<text x="100.4" y="138.6">DDCDAT_A</text>
<text x="100.4" y="142.5">HSYNC_A</text>
<text x="180" y="140.5">HSYNC</text>
<text x="100.4" y="146.3">VSYNC_A</text>
<text x="179.4" y="148.3">VSYNC</text>
<text x="100.4" y="150.2">DDCCLK_A</text>
<text x="180" y="157.9">DDCCLK</text>
</g>
<g font-size="1.7">
<text x="35.6" y="21.8">VCC1.8</text>
<text x="75.8" y="21.2">T3</text>
<text x="109.5" y="21.2">T1</text>
<text x="75.8" y="30.9">T2</text>
<text x="109.5" y="30.9">Y4</text>
<text x="109.5" y="34.7">Y5</text>
<text x="35.6" y="39.2">VCORE</text>
<text x="75.7" y="38.6">P4</text>
<text x="109.5" y="42.4">AB4</text>
<text x="109.5" y="46.3">V1</text>
<text x="35.6" y="50.8">VCC1.8</text>
<text x="75.6" y="50.2">N3</text>
<text x="75.6" y="59.8">N2</text>
<text x="109.5" y="56">N1</text>
<text x="75.7" y="67.5">P3</text>
<text x="109.5" y="67.5">P1</text>
<text x="75.7" y="77.2">P2</text>
<text x="195.4" y="73.9">VCC3</text>
<text x="109.5" y="79.1">R1</text>
<text x="75.6" y="84.9">R3</text>
<text x="75.6" y="94.6">R2</text>
<text x="109.5" y="90.7">N6</text>
<text x="109.5" y="94.6">N5</text>
<text x="195.4" y="91.3">VCC3</text>
<text x="83.6" y="129.3">17</text>
<text x="158.7" y="128">VCC</text>
<text x="84.6" y="133.2">6</text>
<text x="84.6" y="135.1">1</text>
<text x="84.6" y="137">7</text>
<text x="96" y="135.1">11</text>
<text x="158.7" y="135.7">VCC</text>
<text x="84.6" y="139">2</text>
<text x="84.6" y="140.9">8</text>
<text x="84.6" y="142.8">3</text>
<text x="96" y="139">12</text>
<text x="96" y="142.8">13</text>
<text x="158.7" y="143.4">VCC</text>
<text x="36.1" y="149.8">VCC3</text>
<text x="47.7" y="149.8">VCC3</text>
<text x="59.3" y="149.8">VCC3</text>
<text x="83.6" y="148.6">10</text>
<text x="84.6" y="144.8">9</text>
<text x="84.6" y="146.7">4</text>
<text x="96" y="146.7">14</text>
<text x="38.6" y="155" transform="rotate(-90 38.6 155)">2</text>
<text x="50.2" y="155" transform="rotate(-90 50.2 155)">2</text>
<text x="61.8" y="155" transform="rotate(-90 61.8 155)">2</text>
<text x="83.6" y="154.4">16</text>
<text x="84.6" y="150.5">5</text>
<text x="96" y="150.5">15</text>
<text x="158.7" y="153.1">VCC</text>
<text x="41.9" y="160.2">3</text>
<text x="53.5" y="160.2">3</text>
<text x="65.1" y="160.2">3</text>
<text x="38.6" y="167.4" transform="rotate(-90 38.6 167.4)">1</text>
<text x="50.2" y="167.4" transform="rotate(-90 50.2 167.4)">1</text>
<text x="61.8" y="167.4" transform="rotate(-90 61.8 167.4)">1</text>
<text x="153.9" y="163.3">VCC</text>
<text x="165.5" y="163.3">VCC</text>
<text x="71.5" y="171.4">FGND</text>
<text x="156.4" y="168.5" transform="rotate(-90 156.4 168.5)">2</text>
<text x="159.7" y="173.7">3</text>
<text x="168" y="168.5" transform="rotate(-90 168 168.5)">2</text>
<text x="171.3" y="173.7">3</text>
<text x="222" y="173">Title</text>
<text x="222" y="178.8">Size</text>
<text x="229.8" y="175.3">Vortex86DX2 VGA/ PLL</text>
<text x="229.8" y="178.8">Document Number</text>
<text x="285.7" y="178.8">Rev</text>
<text x="156.4" y="181" transform="rotate(-90 156.4 181)">1</text>
<text x="168" y="181" transform="rotate(-90 168 181)">1</text>
<text x="222" y="184.6">Date:</text>
<text x="229.8" y="180.7">DM175B</text>
<text x="230" y="184.6">Wednesday, June 13, 2012</text>
<text x="260.6" y="184.6">Sheet</text>
<text x="270.3" y="184.6">9</text>
<text x="276.1" y="184.6">of</text>
<text x="281.9" y="184.6">22</text>
<text x="287.7" y="180.7">1.0</text>
</g>
<g font-size="1.7" fill="#004080">
<text x="80.2" y="22">AVDD_DACBG18</text>
<text x="100.2" y="22">G_REXT</text>
<text x="80.2" y="31.7">AVSS_DACBG18</text>
<text x="96.6" y="35.5">G_DDC_DAT</text>
<text x="96.7" y="31.7">G_DDC_CLK</text>
<text x="80.2" y="39.4">VDD_DAC10</text>
<text x="98.8" y="47.1">G_HSYNC</text>
<text x="98.9" y="43.2">G_VSYNC</text>
<text x="80.2" y="51">AVDD_DACR18</text>
<text x="101.7" y="56.8">G_IOR</text>
<text x="80.2" y="60.6">AVSS_DACR18</text>
<text x="80.2" y="68.3">AVDD_DACG18</text>
<text x="101.6" y="68.3">G_IOG</text>
<text x="80.2" y="78">AVSS_DACG18</text>
<text x="101.8" y="79.9">G_IOB</text>
<text x="80.2" y="85.7">AVDD_DACB18</text>
<text x="80.2" y="95.4">AVSS_DACB18</text>
<text x="98.5" y="91.5">G_GPIO[2]</text>
<text x="98.5" y="95.4">G_GPIO[3]</text>
</g>
<g font-size="1.7" fill="#00f">
<text x="156.7" y="128.8" transform="rotate(-90 156.7 128.8)">G</text>
<text x="152.9" y="132.6" transform="rotate(-90 152.9 132.6)">D</text>
<text x="156.7" y="136.5" transform="rotate(-90 156.7 136.5)">G</text>
<text x="158.6" y="132.6" transform="rotate(-90 158.6 132.6)">S</text>
<text x="152.9" y="140.3" transform="rotate(-90 152.9 140.3)">D</text>
<text x="158.6" y="140.3" transform="rotate(-90 158.6 140.3)">S</text>
<text x="152.9" y="148.1" transform="rotate(-90 152.9 148.1)">D</text>
<text x="156.7" y="144.2" transform="rotate(-90 156.7 144.2)">G</text>
<text x="158.6" y="148.1" transform="rotate(-90 158.6 148.1)">S</text>
<text x="156.7" y="153.8" transform="rotate(-90 156.7 153.8)">G</text>
<text x="152.9" y="157.7" transform="rotate(-90 152.9 157.7)">D</text>
<text x="158.6" y="157.7" transform="rotate(-90 158.6 157.7)">S</text>
</g>
<g font-size="1.4">
<text x="30.9" y="1.5">5</text>
<text x="88.8" y="1.5">4</text>
<text x="146.7" y="1.5">3</text>
<text x="204.7" y="1.5">2</text>
<text x="262.6" y="1.5">1</text>
<text x=".5" y="26.1">D</text>
<text x="292" y="26.1">D</text>
<text x=".5" y="71.9">C</text>
<text x="292" y="71.9">C</text>
<text x=".5" y="117.8">B</text>
<text x="292" y="117.8">B</text>
<text x=".5" y="163.6">A</text>
<text x="292" y="163.6">A</text>
<text x="30.9" y="186.8">5</text>
<text x="88.8" y="186.8">4</text>
<text x="146.7" y="186.8">3</text>
<text x="204.7" y="186.8">2</text>
<text x="262.6" y="186.8">1</text>
</g>
</svg>
